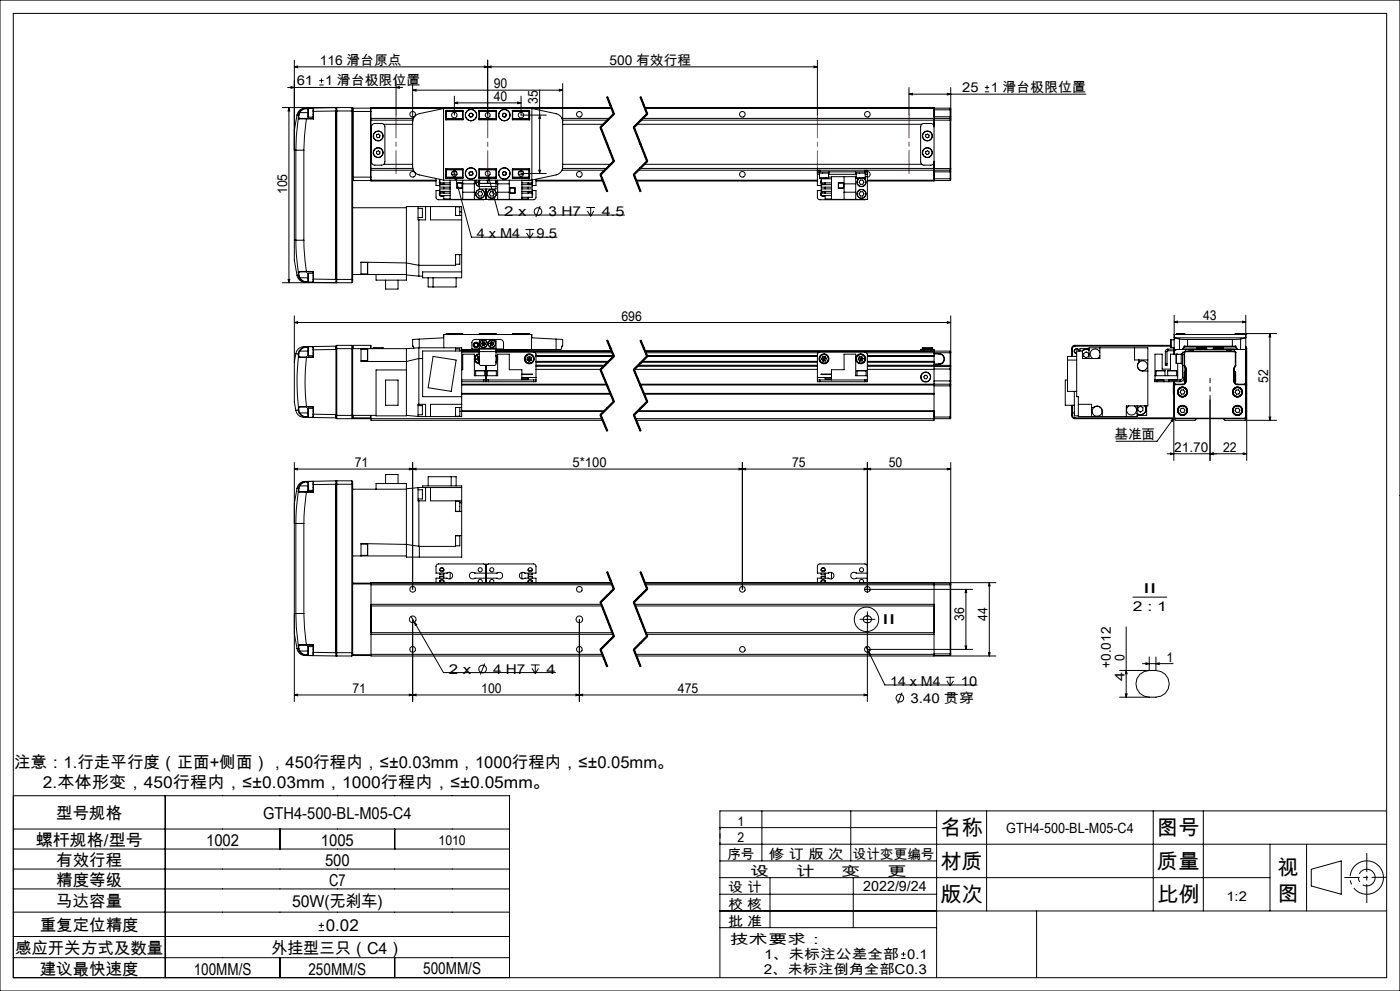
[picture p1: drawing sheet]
<svg xmlns="http://www.w3.org/2000/svg" width="420mm" height="297mm" viewBox="0 0 420 297" stroke-linecap="round" stroke-linejoin="round" font-family="sans-serif">
<g fill="none" stroke="#000" stroke-width=".3">
<path d="M0 0h420v297h-420zM4 4h412v289h-412zM88.3 18v54M145.3 19.8l1 .2-1 .3zM146.3 18v16.5M244.2 19.8l1 .2-1 .3zM245.2 18v16.5M86.3 26.2h34.5M86.7 32.2l.2 1.1h-.5zM86.7 32.2v52.5M87.3 26l1 .2-1 .3zM88.3 20l1-.2v.5z"/>
<path d="M89.1 34.5l-.8 4.5v6h.5M89.1 34.5l.4 .1M89.5 35.4l-.6 5.4-.1 4.2M89.5 35.4l.3 .2M89.5 34.6v.8M89.6 35.3l-.1 .1M89.6 35.3l.3 .2M89.7 34.5l-.1 .8M89.7 34.5l-.2 .1M89.8 35.6l2.1 .1M89.8 33.7l-.3 .9M89.8 33.7l.1 .1"/>
<path d="M89.9 35.5h2M89.9 35.5l-.1 .1M89.9 33.8l-.2 .7M89.9 33.8h2.5M91.9 32.4h-.1a2.43 2.43 0 0 0-2.7 2.1M91.9 35.7l-.6 5.2-.1 4.1M91.9 35.5v.2M91.9 32.4l-1.1 .3-1 1M91.9 32.4v.2M91.9 32.6l-1.5 .5-.5 .7M91.9 35.5h2M91.9 35.7h2.2"/>
<path d="M91.9 32.6h.5M92.5 32.4v2.7M92.5 32.4l1.4 .2M92.5 35.1h1.4M93.9 32.6v2.9M93.9 33.4h.2M93.9 35.5l.2 .2M94.1 32.4v1M94.1 32.4l6.7-.2v1.1M94.1 32.4l-.2 .1M94.1 33.4v2.3M94.1 32.4h-2.2"/>
<path d="M95.8 25.5h1.3M95.8 24.2h1.3M96.4 23.5v1.3M100.8 32.5l.2-.3v52.5l-.2-.2M100.8 33.3v50.4M100.8 33.3l-6.7 .1M100.8 33.3h5M105.6 32.2v52.5M105.6 32.2l.2 .3v.9M105.6 32.2h-20.9M105.8 33.4v19.7M105.8 33.4h5.5"/>
<path d="M105.9 32.4v21.7M105.9 32.4h5.3M105.9 32.4l-.1 .2M111.2 32.4v21.7M111.2 32.4l.1 .2M111.3 32.6v.8M111.3 32.5v.1M111.3 33.4v19.7M111.3 36h12.6M111.3 35.5h12.7M111.3 32.5h72.2M111.5 37.6l-.2 .6"/>
<path d="M111.8 37.3l.5-.3h2.1a1.02 1.02 0 0 1 1.1 1v10.5a1.02 1.02 0 0 1-1.1 1h-1.9a1.02 1.02 0 0 1-1.1-1v-10.5zM115.1 37.2h8.7M118.8 26.2l1-.2v.5zM118.8 24.2v10.3M123.8 27l1-.2v.5zM123.8 25v25l.2 .9 .5 .8 .8 .6 7.8 1.7M123.8 27h45M133.1 32.5l-7.8 1.7-1.1 .9-.4 1.4M133.1 32.5v21.5M133.1 32.5h.1M133.7 35.5h.1M133.7 33.1h5.2v2.8h-5.2z"/>
<path d="M133.8 33.4v2.5M133.8 33.4h5M133.9 33.3v2.4M133.9 33.3h5M133.9 33.3l-.1 .1M133.9 35.7h5M134 35.7v.2M136.3 30.8l1-.2v.5zM136.3 28.8v5.7M136.3 30.8h20M138.8 33.3v2.4M138.8 35.6h-5l.1 .1"/>
<path d="M140.7 34.6l.4 .4M141 34l-.3 .6M141.5 34h-.5M141.5 34l.4 .4M141.6 35h-.5M141.9 34.4l-.3 .6M143.7 33.1h5.2v2.8h-5.2zM143.7 33.3h5.2M143.7 35.7h5.2M143.8 33.3v2.4M143.8 35.6h5M143.8 33.4h5"/>
<path d="M146.3 20l1-.2v.5zM148.8 33.3v2.4M150.7 34.4l.3 .6M151 35h.5M151.1 34h.6M151.1 34l-.4 .4M151.7 34l.2 .6M151.9 34.6l-.4 .4M153.7 33.1h5.2v2.8h-5.2zM153.7 33.3h4.9M153.8 33.3v2.4M153.8 35.6h5l-5.1 .1"/>
<path d="M153.8 33.4h5M155.3 30.6l1 .2-1 .3zM156.3 28.8v5.7h7.6M158.6 33.3v2.6M158.6 33.3l.2 .1M158.8 33.4v2.5M158.8 35.5h.1M159.5 32.5h.1M159.6 32.5l7.7 1.7 1.1 .9 .4 1.4M159.6 32.5v21.5M161.9 34.5l.2 1h-.5zM161.9 26.9v25.1"/>
<path d="M167.8 26.8l1 .2-1 .3zM168.6 35.5h14.2M168.8 36h13.5M168.8 25v25l-.2 .9-.5 .8-.8 .6-7.7 1.7M168.8 37.2h12.2M180 38.2l4 10.2M180.3 38.1l4 10.2M182 29.1l2 5.1M182.2 29.1l2 5-4 4 4 10.2-4 4 2 5.1M182.3 29l1 2.5M183.3 31.5l1 2.6zM183.4 32.2h-72.1v.3"/>
<path d="M184 34l-4 4M184.3 34.3l-4 4M190 38.2l4 10.2M190.3 38.1l4 10.2M191.1 37.2h85.4M192 29.1l2 5.1M192.2 29.1l2 5-4 4 4 10.2-4 4 2 5.1M192.3 29l2 5.1M192.8 35.5h92.2M193.4 32.2h86.8v.3M193.5 32.5h86.7M194 34l-4 4"/>
<path d="M194.3 34.3l-4 4M245.2 20h-156.9M272.7 28.2l1-.2v.5zM272.7 26.2v8.3M272.7 28.2h53.1M280.2 38a.96 .96 0 0 0-1-1h-2a1.02 1.02 0 0 0-1 1v10.5a1.02 1.02 0 0 0 1 1h2a.96 .96 0 0 0 1-1M280.2 35.5v.5M280.2 35h5v.7M280.2 35v.5M280.2 32.5v2.5M280.2 36v14.5M280.2 32.4h4.8"/>
<path d="M284.2 28l1 .2-1 .3zM285 35.5v15.5M285 32.4v3.1M285 32.4l.2 .5h-5M285 35.5l.2 .2M285.2 35.7v.3h-92.9M285.2 26.2v24.3M295.5 27.5h1.3M295.5 26.2h1.3M296.1 25.5v1.3M88.8 45h2.4M88.8 45v27"/>
<path d="M91.2 45v27M105.8 53.1v30.6M105.8 53.1h5.5M105.8 53.9l.1 .2M105.9 54.1h5.3M111.3 48.3l.2 .6M111.3 54v.3h19.5M111.3 53.1v.8M111.3 53.9v.1M111.3 51h12.7M111.3 50.5h12.6M111.3 54h19.5"/>
<path d="M111.3 53.9l-.1 .2M113 45.4l.5-.2 .5 .3-.1 .6-.6 .2-.4-.3zM113 40.4l.5-.2 .5 .3-.1 .6-.6 .2-.4-.3zM115.1 49.2h8.7M130.8 53.5v2.1h1.1M131.9 54.1l-.1 .8 .6 .4M131.9 57.1h-1.1v2.3l.8 .5 13.8-.1M131.9 53.8v1h3.1M132 54.8a.61 .61 0 0 0 .6 .4 .61 .61 0 0 0 .5-.4v.5M132 58.6a.73 .73 0 0 0 1.1 0v1h1.9M132.2 58.6h.7M132.4 57.4l-.6 .4 .1 .8"/>
<path d="M132.8 57.4l.3 .2M133.1 54h26.5M133.1 55.1l-.3 .2M133.1 57.4v.5a.61 .61 0 0 0-.5-.4 .61 .61 0 0 0-.6 .4M133.1 56.1v.5M133.7 51.9h.1M133.7 53.3h.5M133.7 51h.1M133.7 51.5h.1M133.7 50.6h5.2v2.8h-5.2zM133.8 50.6v2.5M133.8 53.1h5"/>
<path d="M133.8 53.1l.1 .2M133.9 50.8v2.5M133.9 50.8l-.1 .1h5M133.9 50.8h5M133.9 53.3h5M134 50.6v.2M134.2 53.3l-.1 .1M134.2 53.3h.1M135 54v5.8h21.6v-5.8M135 55.3h-3.1v.8h3.1M135 57.9h-3.1v.7h3.1M135 56.6h-3.1v.8h3.1"/>
<path d="M135 53.3v.1M135.5 52.2h1.6M135.6 51.5h1.3M136.1 51.2l.4 1.6M136.5 52.8l.5 .9-.5 .1zM136.5 52.8l4.9 18.3h25.7M137.1 54.8h1.6v1.6h-1.6zM138.6 54.9h-1.4v1.4h1.4M138.8 50.8v2.6M138.8 54v5.8M138.8 55.1h3.5M138.8 57.6h3.5"/>
<path d="M140.8 51.8l.1 .6M140.9 52.4l.5 .2M141.2 51.4l.5 .2M141.2 51.4l-.4 .4M141.7 51.6l.2 .6M141.9 52.2l-.5 .4M142.3 54v5.8M142.8 54v.1a1.36 1.36 0 0 0 1 1.8 1.34 1.34 0 0 1-1-1.9zM143.7 50.6h5.2v2.8h-5.2zM143.7 54l-.4 .6 .5 .6M143.7 57.5h.7l.4 .6-.4 .6h-.7l-.4-.6zM143.7 50.8h5.2"/>
<path d="M143.7 53.3h5.2M143.7 53.3h.1M143.8 55.9v.8h5v-.8M143.8 50.8v2.6M143.8 54v1.9M143.8 53.1h5M143.8 55.9h5M143.8 50.9h5M143.9 55h2.3M143.9 54v1M144.3 53.3v.1M145.8 56.7v3.1"/>
<path d="M146.1 51.3l3.5 13.1h37.8M146.2 55h.1M146.2 54v1M146.4 55h2.3M146.4 54v1M146.5 52.7l.5 .9-.5 .2zM147.2 57.5h.7l.4 .6-.4 .6h-.7l-.4-.6zM148.3 53.3v.1M148.7 54v1M148.8 54.1v1M148.8 54.3v.7M148.8 50.8v2.6"/>
<path d="M148.8 54v1.9M148.8 53.3h.1M149.3 54v5.8M149.3 55.1h3.5M149.3 57.6h3.5M150.8 52.3l.5 .3M150.8 51.7v.6M151.3 51.4l.5 .3M151.3 51.4l-.5 .3M151.8 52.3l-.5 .3M151.8 51.7v.6M152.8 54v5.8"/>
<path d="M152.9 56.3h1.6v1.6h-1.6zM153 56.3v1.6h1.4v-1.6M153.7 50.6h5.2v2.8h-5.2zM153.7 50.8l5.1 .1h-5M153.7 53.3h4.9M153.8 50.8v2.5M153.8 53.1h5M155.5 52.2h1.6M155.6 51.5h1.4M156.3 52h7.6M156.6 53.3v.1M156.6 54.1h3.1v.7h-3.1"/>
<path d="M156.6 55.3h3.1v.8h-3.1M156.6 56.6h3.1v.8h-3.1M156.6 57.9h3.1M157.4 53.3l.1 .1M157.4 53.3h1.5M157.4 53.3h.1M158.5 55.1l.4 .2M158.5 57.4v.5a.61 .61 0 0 1 .5-.4 .61 .61 0 0 1 .6 .4M158.5 54h.1M158.5 56.1v.5M158.5 59.1v.5h-1.9M158.6 50.6v2.7"/>
<path d="M158.8 50.6v2.5M158.8 51h.1M158.8 51.5h.1M158.8 51.9h.1M158.8 53.1l-.2 .2M158.9 57.4l-.4 .2M158.9 54l-.2 .1M159.2 57.4l.6 .4-.1 .8M159.2 54l.2 .1M159.5 54l.1 .1M159.6 54.8a.61 .61 0 0 1-.6 .4 .61 .61 0 0 1-.5-.4v.5M159.7 54.1l.1 .8-.6 .4"/>
<path d="M159.7 57.1h1.1v2.3l-.7 .5-13.9-.1M159.7 57.9v.4M159.7 54.4v.4M159.7 57.9v1.2h-3.1M160.8 53.7v1.9h-1.1M160.8 54.3h20.1M160.8 54h20M161.6 51h.5l-.2 1zM168.6 51h12.9M168.8 50.5h13.2M168.8 49.2h14.4M180 52.4l2 5.1"/>
<path d="M180.3 52.3l2 5M184 48.2l-4 4M184.3 48.4l-4 4M190 52.4l2 5.1M190.3 52.3l2 5M190.8 54h54.4M190.9 54.3h54.3M191.5 51h54.5M192 50.5h88.2v.5M193.2 49.2h83.3M194 48.2l-4 4M194.3 48.4l-4 4"/>
<path d="M245.2 51.5h.8M245.2 51.5v.7M245.2 51v.5M245.2 52.2v3.4h1.1M245.2 52.2h.7M245.7 51.5v.4h3v-.4M245.9 53.3h2.7M245.9 51.9v1.4M246 51v.5M246 51h13.5M246 51.5h13.5M246.3 54.1l-.1 .8 .6 .4"/>
<path d="M246.3 57.1h-1.1l.1 2.3 .7 .5 13.8-.1M246.3 57.9v.7h3.1M246.3 54.8h3.1M246.3 57.9h3.1M246.4 54.8a.61 .61 0 0 0 .6 .4 .61 .61 0 0 0 .5-.4v.5M246.4 58.6a.73 .73 0 0 0 1.1 0M246.6 58.6h.7M246.8 57.4l-.6 .4 .1 .8M247.2 57.4l.3 .2M247.5 55.1l-.3 .2M247.5 57.4v.5a.61 .61 0 0 0-.5-.4 .61 .61 0 0 0-.6 .4M247.5 53.4v.2"/>
<path d="M247.5 56.1v.5M247.5 58.6v1h1.9M248.6 51.9v1.4M248.6 53.1h.8M248.6 52.2h8.3M249.4 53.6h-3.1v1.2M249.4 55.3h-3.1v.8h3.1M249.4 56.6h-3.1v.8h3.1M251.5 54.8h1.6v1.6h-1.6zM251.6 54.9h1.4v1.4h-1.4zM253.2 52.9v6.9M253.2 55.1h3.5"/>
<path d="M253.2 57.6h3.5M256.7 51.5v.4h3v-.4M256.7 52.9v6.9M256.9 53.3h2.7M256.9 51.9v1.4M257.8 53.4a1.35 1.35 0 0 0-.4 2.1 1.35 1.35 0 0 0 2.1 0 1.35 1.35 0 0 0-.4-2.1M258 53.4a1.29 1.29 0 0 0-.6 2 1.29 1.29 0 0 0 2.1 0 1.29 1.29 0 0 0-.5-2M258.1 54h.7l.4 .6-.4 .6h-.7l-.4-.6zM258.1 57.5h.7l.4 .6-.4 .6h-.7l-.4-.6zM259.5 51.5h.7M259.5 51h25.5M259.5 51v.5"/>
<path d="M259.6 51.9v1.4M259.6 52.9h.6M259.6 52.2h.6M260.2 51.4a.85 .85 0 0 1 .9 .8 .85 .85 0 0 1-.9 .9M260.2 51.5v.7M260.2 51v.5M260.2 52.2v7.6h-10.8v-6.9h7.5M260.2 54h20M277.7 45.4l.6-.2 .4 .3v.6l-.6 .2-.4-.3zM277.7 40.4l.6-.2 .4 .3v.6l-.6 .2-.4-.3zM280.2 54v.3h-20M280.2 50.5v.5"/>
<path d="M280.2 51v.5M280.2 51.5v2.5M280.2 53.6h5M280.2 51.5h5M280.2 50.5h5M280.2 54.1h4.8M285 51v3.1M285.2 50.5v.3M285.2 50.8v.7M285.2 53.6l-.2 .5M285.2 51.5v2.1M285.2 50.8l-.2 .2"/>
<path d="M88.3 72v6l.8 4.5M88.3 72h.5M88.8 72l.1 4.2 .6 5.4M88.8 72h2.4M91.2 72l.1 4.1 .6 5.2M105.8 62.3h16.1M108.3 78.7h1.9M110.2 78.7v3.4M125.4 62.4h1.3v2.8h-1.3M125.4 61.9v4h2.3v-4M125.7 65.9v16.9M129.2 61.9v4h9.3"/>
<path d="M136.7 62h1.2v2.6M136.7 61.9v2.7h1.8M137.9 76.3v2.9h-1.2M137.9 63.5h.6M138.5 63.5v1.1M138.5 63.5v-1.6h-16.6v22.1h-9.1v-1.7M138.5 64.6v18.7h-11.7v-1.8h11.7M138.5 76.3h-1.8v3.2h-11l-3.8-.7-13.6-.2v3.7M157.7 68.8h2.6M158 69.8l1 1.6M159 68.8v2.6M159.9 69.8l-.9 1.6"/>
<path d="M162.1 61.8l-1.3 3.2M175.9 62.2h2.6M176.2 63.2l1 1.6M177.2 62.2v2.6M178.2 63.2l-1 1.6M86.4 83.7h.5l-.2 1zM88.3 96.7l1-.3v.5zM88.3 94.6v13.9M88.3 96.7h196.9M89.1 82.5a2.57 2.57 0 0 0 2.8 2.1M89.5 81.6l.1 .1M89.5 81.6v.8"/>
<path d="M89.5 82.4l.2 .1M89.5 82.4l.3 .9M89.5 82.4l-.4 .1M89.6 81.7l.1 .8M89.7 82.5l.2 .8M89.8 81.4l-.3 .2M89.8 81.4l.1 .1M89.8 83.3a2.53 2.53 0 0 0 2.1 1.3M89.9 81.5h2M89.9 81.5l-.3 .2M89.9 83.3h-.1M89.9 83.3l1.3 1 .7 .2"/>
<path d="M89.9 83.3h2.5M91.9 81.3l-2.1 .1M91.9 81.3v.2M91.9 84.5v.1M91.9 81.3h2.2M91.9 81.5h2M91.9 84.5h.5M92.5 81.9v2.7M92.5 81.9h1.4M93.9 83.6h.2M93.9 81.5v3M93.9 84.5l-1.4 .1"/>
<path d="M94.1 83.6v1l-.2-.1M94.1 81.3l-.2 .2M94.1 81.3v2.3M94.1 83.6l6.7 .1M100.8 83.7v1l-8.9-.1M100.8 83.7h5M105.6 84.7h-20.9M105.8 83.7v.8l-.2 .2M105.8 82.3h16.1M108.3 82.1h1.9M115.7 84v2.6h3.7v-2.6M121.9 82.4l3.8 .4"/>
<path d="M125.7 82.8h1.1M128.4 83.3v2.7h8.4v-2.7M129.9 83.3v2.7M133.9 100h4.9v.3M133.9 100v.3M133.9 100l-.1 .2M158.6 100h-4.8v.3M158.6 100v.3M158.6 100l.2 .2M284.2 96.4l1 .3-1 .2zM285.2 94.6v14.9M352.2 96.5l1-.3v.5z"/>
<path d="M352.2 94.5l.1 11.6M352.2 96.5h21.5M353.1 100h2.3M353.1 100v.3M353.1 100l-.1 .2M355.4 100v.3M355.4 100l.1 .2M370.7 100h12.3M370.7 100v.3M370.7 100l-.2 .2M372.7 96.2l1 .3-1 .2zM373.7 94.5v20.6"/>
<path d="M381 100l.2 1h-.5zM381 100v26M88.3 108.5v12l.5 2.5M88.8 106l.7 .1M88.8 106l-.5 2.5M89.5 106.1v.8M89.5 106.9a67.8 67.8 0 0 0 0 15.2M89.5 106.9l.3 .2M89.6 106l.1 .8M89.6 106l-.1 .1M89.7 106.8l-.2 .1M89.7 106.8l.2 .2"/>
<path d="M89.8 107.1h2.1M89.8 105.2l-.3 .9M89.8 105.2h.1M89.9 105.2l-.3 .8M89.9 105.2h2.5M89.9 107h2M89.9 107l-.1 .1M91.9 107.1a64.1 64.1 0 0 0 0 14.7M91.9 107v.1M91.9 103.9h-.4a2.56 2.56 0 0 0-2.7 2.1M91.9 103.9a2.45 2.45 0 0 0-2.1 1.3M91.9 103.9v.1"/>
<path d="M91.9 104l-.8 .2-1.2 1M91.9 107.1h2.2M91.9 107h2M91.9 104h.5M92.4 105.2l.1 1.4M92.5 103.9l-.1 1.3M92.5 103.9l1.4 .1M92.5 103.9v2.7M92.5 106.6h1.4M93.9 104l.2-.1v.9M93.9 107l.2 .1M93.9 104.8h.2"/>
<path d="M93.9 104v3M94.1 104.8v2.3M100.8 103.7v1M100.8 103.7v.8h21.1M100.8 104.7l-6.7 .1M100.8 104.7v19.5M100.8 103.7l-8.9 .2M101 103.5v22M101 103.5h4.6M101 103.5l-.2 .2M105.6 103.5v22M105.6 103.5l.2 .2"/>
<path d="M105.8 103.7v21.5M105.9 103.5l-.1 .2M105.9 103.5v1M105.9 103.5h5.3M108.3 104.7h1.9M108.3 104.5v3.8h13.6l3.8-.8h1.1M108.3 108.1h1.9M110.2 104.7v3.4M111.2 103.5v1M111.2 103.5l.1 1M111.9 104.3h3.1M111.9 104.3v.2"/>
<path d="M115 104.3v.2M115.7 113.9h3.7v7.6h-3.7zM121.9 104.5v20.1h-9.1v-13.7h9.1M125.7 104.2h12.8v17.9M125.7 104.2v17M125.7 104.2l-3.8 .3M125.8 101.6l-2 .1v2h.2l.2 .6M125.8 101.6l7.3-.4v-.9h26.5v.9l7.2 .4M125.8 101.6v2.6M129.9 106.8l6.9 1.1-1.4 9.4-7-1.1zM133.1 100.3v3.9M133.8 100.2h5"/>
<path d="M133.8 100.2v.1M136.7 104.6h1.2v.6M136.7 104.2v1M138.5 117.9h44.6M138.5 118.1h44.7M138.5 115.1h43.5M138.5 104.7h5.3M138.5 113.9h6.6M138.5 110.8h.3v-4.7h3.5v6.5h7v-6.5h3.5v4.7h3.8v3.1M138.5 114.4h6.6M138.5 105.5h5.3M138.5 115.4h43.6"/>
<path d="M138.5 104.9h5.3M141.6 104.7v-2a.96 .96 0 0 1 1-1h7.4a.97 .97 0 0 1 1.1 1v2M141.6 104.6h9.5M142.7 111.1h2.7M142.7 111.1v1.5M143.1 107.6l.4 .6M143.4 106.9l-.3 .7M143.4 106.9l.4 .6M143.8 104.4v1M143.8 106a1.5 1.5 0 0 0-1.5 1.5 1.5 1.5 0 0 0 1.5 1.5M143.8 106.2a1.36 1.36 0 0 0-1.4 1.3 1.36 1.36 0 0 0 1.4 1.4M143.8 106.3a1.29 1.29 0 0 0-1.3 1.2 1.29 1.29 0 0 0 1.3 1.3"/>
<path d="M143.8 100.3v-.3h5v.3M143.8 105.2h-17v13.7h11.7M143.8 105.4h5M143.8 105.4v3.6M143.8 104.4h5M143.8 106.9h-.4M143.8 108.2h-.3M143.8 107.5l-.3 .7M143.8 107.5l-.7 .1M143.8 100.2h5M144.3 101.7l-.5 .5v2.2M144.5 102.9l.2 .5"/>
<path d="M144.5 102.9l.6 .1M144.7 103.4l.5 .1M144.9 102.4l-.4 .5M144.9 102.4l.5 .1M144.9 102.4l.2 .6M145.1 113.9h1.4M145.1 114.4h.7M145.1 103l.1 .5M145.1 103l.5 .1M145.1 103l-.4 .4M145.1 113.9v.5M145.4 111.1v1.5"/>
<path d="M145.4 102.5l.2 .6M145.4 102.5l-.3 .5M145.6 103.1l-.4 .4M145.8 114.4h.7M145.8 109.5v4.9M146.2 111.1h2.7M146.2 111.1v1.5M146.5 113.9h13.6M146.5 114.4h13.6M146.5 113.9v.5M147 102.9l.2 .5M147 102.9l.6 .1"/>
<path d="M147.2 103.4l.5 .1M147.4 102.4l-.4 .5M147.4 102.4l.5 .1M147.4 102.4l.2 .6M147.6 103l.1 .5M147.6 103l.5 .1M147.6 103l-.4 .4M147.9 102.5l.2 .6M147.9 102.5l-.3 .5M148.1 103.1l-.4 .4M148.3 101.7l.5 .4v2.3M148.8 104.4v1"/>
<path d="M148.8 105.4v3.7l-.2 .4h-4.4l-.4-.5M148.8 106.4l.1 .1a1.48 1.48 0 0 1-.1 2.2M148.8 106.6a1.3 1.3 0 0 1 0 1.8M148.8 105.5l11.7 .2 .3 .4v7M148.8 106.7l.1 .1a1.36 1.36 0 0 1-.1 1.6M148.8 105.2h34.7M148.8 104.7h18M148.8 104.9h10M148.9 111.1v1.5M153.8 100.2h5M156.6 113.2h1.9v.4h-1.9M156.6 112.1h3.1l-3.1 .2"/>
<path d="M156.6 113.1h4.2M158.1 107.9l.6 .4M158.2 107.1l-.1 .8M158.2 107.1l.6 .4M158.6 104.7v.5M158.8 107.5l.6 .5M158.8 107.5l-.1 .8M158.8 107.5l-.7 .4M158.8 100.2v.1M158.8 104.7v.5M158.9 106.8l-.7 .3M158.9 106.8l.6 .4"/>
<path d="M158.9 106.8l-.1 .7M159.4 108l-.7 .3M159.5 100.3v4.4M159.5 107.2l-.1 .8M159.5 107.2l-.7 .3M160.1 113.9h.7M160.1 113.9v.5M160.5 105.7h23.2M160.8 113.9v.5h-.7M160.8 113.1v.8M160.8 106.7h23.2l-4 4M160.8 108.5h21.6"/>
<path d="M160.8 108.4h21.7M160.8 106.6h23.2M160.8 106.8h23.3M160.8 108.3h21.9M160.8 109.5h20.7M160.8 109.8h20.4M160.8 110.7h19.4M166.8 101.6l2 .1v2h-.2a.92 .92 0 0 1-.4 1 .92 .92 0 0 1-.9 0h-.5M166.8 101.6v3.1M180 110.9l4 9.5M180.3 110.7l4 9.6M182 102.1l2 4.8"/>
<path d="M182.2 102l2 4.8M182.3 101.9l1 2.4M183.3 104.3l1 2.4zM184.2 106.8l-4 4 4 9.6-4 4 2 4.7M184.3 106.9l-4 4M190 110.9l4 9.5M190.2 110.7h55M190.3 110.7l4 9.6M191.2 109.8h54M191.5 109.5h53.7M191.9 115.1h93.1M192 102.1l2 4.8"/>
<path d="M192.1 115.4h88.1M192.2 102l2 4.8-4 4 4 9.6-4 4 2 4.7M192.3 101.9l2 4.8M192.4 108.5h52.8M192.5 108.4h52.7M192.7 108.3h52.5M193.1 117.9h87.1M193.2 118.1h87M193.5 105.2h91.5M193.7 105.7h51.8M194 106.6h51.2M194 106.7l-4 4"/>
<path d="M194.1 106.7h51.1M194.1 106.8h51.1M194.3 106.9l-4 4M245.2 113.1v-7l.3-.4 14.1-.2 .6 .6v8.3h-.7M245.2 113.9v.5h.8M245.2 113.9h.8M245.2 113.1v.8M245.2 113.1h4.2M246 113.9h13.5M246 113.9v.5M246 114.4h13.5M246.5 107.6l.4 .6"/>
<path d="M246.8 106.9l-.3 .7M246.8 106.9l.4 .6M247.2 107.5l.4 .7M247.2 107.5l-.3 .7M247.2 107.5l-.7 .1M247.5 106.9l.5 .6M247.5 106.9h-.7M247.5 106.9l-.3 .6M247.6 108.2h-.7M248 107.5l-.4 .7M248 107.5h-.8M249.4 113.2h-1.9v.4h1.9"/>
<path d="M249.4 112.1h-3.1l3.1 .2M257.1 111.1h2.7M257.1 111.1v1.5M257.5 107.6l.4 .6M257.8 106.9l-.3 .7M257.8 106.9l.4 .6M258.2 107.5l-.3 .7M258.2 107.5l.5 .7M258.2 107.5l-.7 .1M258.5 106.9l.4 .6M258.5 106.9h-.7M258.5 106.9l-.3 .6"/>
<path d="M258.7 108.2h-.8M258.9 107.5l-.2 .7M258.9 107.5h-.7M259.5 113.9h.7M259.5 113.9v.5M259.8 111.1v1.5M260.2 108.5h20M260.2 108.4h20M260.2 106.6h20M260.2 106.7h20M260.2 106.8h20M260.2 108.3h20"/>
<path d="M260.2 112.6h-3.5v-6.5h-3.5v4.7h-3.8v3.1M260.2 109.5h25M260.2 109.8h20M260.2 110.7h20M276.7 104.6l.1 .1M276.7 104.3h3M276.7 104.6h3M276.7 104.3v.3M277.2 104.7h-1v.5M277.2 104.7v.5h-.7M277.2 104.7h2M277.5 112.5h.5l.3 .5-.3 .5h-.6l-.3-.5z"/>
<path d="M279.2 104.7h1v.5M279.2 104.7v.5h1M279.7 104.6l-.1 .1M279.7 104.3v.3M280.2 110.7v4.7M280.2 105.2v4.7M280.2 109.9v.8M280.2 115.4v10.6h-89.4M280.2 115.6h5M280.2 114.2h5M280.2 105.9h1.5M280.2 109.3h1.5"/>
<path d="M280.2 109.1h1.5M280.2 109.9h4.8M280.2 106.1h1.5M280.2 110.6h5M281.7 105.9a1.66 1.66 0 0 1 1.6 1.7 1.66 1.66 0 0 1-1.6 1.7M281.7 106.1a1.5 1.5 0 0 1 1.5 1.5 1.5 1.5 0 0 1-1.5 1.5M281.7 105.9v.2M281.7 109.1v.2M285 115.1v10.4M285 109.9v5.2M285 105.2v4.7M285 105.2l.2 .5h-25.2"/>
<path d="M285 115.1l.2 .2M285.2 115.3v.3M285.2 114.2v1.1M285.2 109.5v.2M285.2 109.7v.9M285.2 110.6v3.6M285.2 115.6v9.4M285.2 109.7l-.2 .2M320.3 113.9h-.7v7.6h2.7M320.3 107.9h2.7M321.5 104.5h.2M321.5 104.5v2.3"/>
<path d="M321.7 104.5v2.3M322.3 117.3v7.3h1.2M322.5 103.7l-.4 .2-.4 .6M322.5 103.5a1.02 1.02 0 0 0-1 1M322.5 103.5h28.8M322.5 103.7h28.8M322.5 103.5v.2M323 106.8h-2.7v10.5h2.7M323.6 105.2a.63 .63 0 0 0-.6-.6 .63 .63 0 0 0-.6 .6 .63 .63 0 0 0 .6 .7M323.7 105.2a.76 .76 0 0 0-.8-.7 .76 .76 0 0 0-.7 .8 .76 .76 0 0 0 .8 .7M325.1 105.9l.8-.4 .7 .4v.9l-.7 .4-.8-.4zM326.7 104.9a1.65 1.65 0 0 0-2.1 .3"/>
<path d="M326.7 104.9h-.1a1.63 1.63 0 0 0-1.9 .3M326.7 107.5v-3.3h17.6v17.4h-6.4v3.2M326.7 104.5h-2.7v.7M330 105.6a1.51 1.51 0 0 0-2.5-.6 1.51 1.51 0 0 0 .4 2.5M330 106.6l-.8 .9M330 104.2v3.3h-5.3v-2.3h-1.7v13.7h.5v5.9h17.6v-3.2M340.4 104.2v3.7h3.9M341.7 107.9v.6a1.56 1.56 0 0 0-.4 1.7 1.56 1.56 0 0 0 1.5 1h1.5M346.5 113.9l-.1 .5h.7M346.5 113.9h7.5M346.5 112.6h6.8M346.8 111.1h2.7"/>
<path d="M346.8 111.1v1.5M347.1 114.4h2M347.1 113.9v.5M349.1 114.4h1.6M349.1 113.9v.5M349.5 111.1v1.5M349.6 109v.5h.5v-.5M349.6 109h.5M349.6 105.4h.5M349.6 105.4v3.6M350.1 105.4v3.6M350.3 111.1h2.7"/>
<path d="M350.3 111.1v1.5M350.3 105.1l-.2 .3M350.3 104.6l-.5 .2-.2 .6M350.3 104.6h1.9M350.3 104.6v.5M350.7 114.4h3.3M350.7 113.9v.5M351.3 101.8v2.3M351.3 104.1h.9M351.3 101.8h.9M352.1 104.5v.1M352.1 105.1v1"/>
<path d="M352.1 114.4v.7M352.1 115.6v9.4M352.1 115.6h.2M352.1 104.5h.1M352.2 104.1l-.1 .4M352.2 115.1l-.2 .2 .1 2.7M352.2 115.1h2.6M352.2 104.7h1.6M352.2 100.3h21.5M352.3 114.4v.7M352.3 115.6v9.4M352.6 115.3l-.3 .3"/>
<path d="M352.6 115.3l-.2-.1-.3 .4M352.6 115.3h2.2M352.8 106.3l.1 2.6M352.9 106.2l-.1 .1M352.9 106.3v2.6M352.9 106.2v.1M352.9 108.9h1.5M352.9 106.2h1.5M352.9 104.7l-.5 .4h-2.1M353 100.2h2.5M353 100.2v.1M353 111.1v1.5"/>
<path d="M353.3 106.2l-2.1-.1v4.5h-2.5v-4.5h-2.2v7.8M353.3 108.9v5M353.8 101.6l2.5 .1M353.8 104.7h1M353.8 101.6l-1.5-.4h21.4l-1.5 .4M353.8 101.6v3.1M354 113.9v.5M354.3 116.9l.7-.1 .5 .6-.3 .7h-.7l-.5-.5zM354.8 106h-.4v3h.4M354.8 113.1l-.3 .6-.5 .2M354.8 104.7h2M354.8 113.1h.4"/>
<path d="M354.8 106.3h.4M354.8 106.3v6.8M354.8 115.1v.2M354.8 104.6h4.2M355.2 113.1a1.26 1.26 0 0 1-1.2 1.3M355.2 105.7v-.2h-.4v.8M355.2 105.7h.2M355.2 105.7v7.4M355.4 104h15.3M355.4 103.7v.3M355.4 111.5v3M355.4 109.5l.1 .2"/>
<path d="M355.4 109.5l-.2 .1 .2 .3M355.4 114.5h.2M355.4 111.5h.2M355.4 105.7v3.8M355.4 109.9l.3 .7M355.5 109.9l.2 .8M355.5 103.7l-.1 .3M355.5 100.2v.1M355.5 109.7l.4 .9M355.5 109.7l-.1 .2M355.6 111.5l.1 .1M355.6 111.5v3"/>
<path d="M355.7 114.4l-.1 .1M355.7 105.4l-.3 .3M355.7 105.2l-.5 .5M355.7 105.2h14.5M355.7 110.6h.2M355.7 105.4h14.5M355.7 105.2v.2M355.7 110.6v3.8M355.8 105.2l-.4 .2-.2 .3M355.9 114.2a1.09 1.09 0 0 1-1.1 1.1M355.9 114.2h-.2a.96 .96 0 0 1-.9 .9M355.9 110.6v3.6"/>
<path d="M356.3 103.7h-.3a1.01 1.01 0 0 0-1.2 1M356.3 101.7h13.4M356.3 103.7h13.4M356.3 101.7v2M356.8 104.7v.5h1v-.5M356.8 104.7h1M357 105.2h.1M357.8 104.7h10.5M358 105.2h.1M359 104.6l.1 .1M359 104.3h3M359 104.6h3"/>
<path d="M359 104.3v.3M362 104.6l-.1 .1M362 104.3v.3M363 119.9v18.1M364 104.6l.1 .1M364 104.3h3M364 104.6h3M364 104.3v.3M367 104.6l-.1 .1M367 104.6h4.2M367 104.3v.3M368 105.2h.1"/>
<path d="M368.3 104.7v.5h1v-.5M368.3 104.7h1M369 105.2h.1M369.3 104.7h2M369.7 103.7h.3a1.02 1.02 0 0 1 1.3 1M369.7 101.7v2M370.1 114.2h.1a1.02 1.02 0 0 0 1.1 .9M370.1 114.2a1.14 1.14 0 0 0 1.2 1.1M370.1 110.6h.1M370.1 110.6v3.6M370.2 105.2l.5 .5M370.2 105.4l.4 .3"/>
<path d="M370.2 105.2v.2M370.2 110.6l.1 3.8M370.3 114.4l.1 .1M370.4 111.5l-.1 .1M370.4 111.5v3M370.4 114.5h.2M370.4 111.5h.2M370.5 109.7l-.4 .9M370.5 100.2h2.5M370.5 100.2v.1M370.5 109.7l.1 .2M370.5 109.9l-.2 .8"/>
<path d="M370.5 103.7l.2 .3M370.6 109.9l-.4 .7M370.6 109.5l-.1 .2M370.6 105.7h.1M370.6 109.5h.1M370.6 105.7v3.8M370.6 111.5v3M370.7 103.7v.3M370.7 109.5l-.1 .4M370.7 105.7v3.8M370.8 116.9l.7-.1 .5 .6-.3 .7h-.7l-.5-.5zM371.3 104.7h.9"/>
<path d="M371.3 115.1h2.4M371.3 115.3h2M371.3 115.1v.2M372.2 101.6l-2.5 .1M372.2 104.7h1.5M372.2 101.6v3.1M373 100.2l-.1-.2v.3M373 100.2v.1M373.3 115.3l.3-.1 .2 .4M373.3 115.3l.4 .3M373.7 115.6v9.4M373.7 115.6h.1"/>
<path d="M373.7 115.1l.3 .3M373.7 103.8l.3 .7M373.7 100.3h.1M373.7 104.1l.1 11M373.7 104.5h.3M373.8 115.6v9.4M374 104.5v33.5M374 117.9l-.2 .1M88.3 138.6v71.7M88.8 123a2.83 2.83 0 0 0 3.1 2.1M89.5 122.9l-.7 .1M89.5 122.9h.1"/>
<path d="M89.5 122.9l.3 .9M89.5 122.1l.2 .1M89.5 122.1v.8M89.6 122.9l.3 .9M89.7 122.2l-.1 .7M89.8 121.8h2.1M89.8 121.8l-.3 .3M89.8 121.8l.1 .2M89.8 123.8a2.56 2.56 0 0 0 2.1 1.3M89.9 123.8h-.1M89.9 123.8l.6 .6 1.4 .6M89.9 123.8h2.5"/>
<path d="M89.9 122h2M89.9 122l-.2 .2M91.9 121.8v.2M91.9 125v.1M91.9 125h.5M91.9 121.8h2.2M91.9 125.1l8.9 .1M91.9 122h2M92.4 123.8l.1 1.3M92.5 122.4l-.1 1.4M92.5 122.4v2.7M92.5 122.4h1.4"/>
<path d="M93.9 124.1h.2M93.9 122v3M93.9 125l-1.4 .1M94.1 124.1v1l-.2-.1M94.1 121.8l-.2 .2M94.1 121.8v2.3M94.1 124.1l6.7 .1M100.8 124.2v1M100.8 125.2l.2 .3M101 125.5h4.6M105.8 125.2v.3h74.8M105.8 125.2l-.2 .3"/>
<path d="M105.9 125.2h5.3M105.9 124.5v.7M105.9 125.2l-.1 .2M111.2 125.2l.1 .2M111.2 124.5v.7M111.3 124.5v1.5h69.5M112.8 124.5h-12v.7M121.9 124.5l3.5 .3M123.8 138.6v38M125.4 121.6h1.3v2.7h-1.3M125.4 124.8v-3.6h2.3v3.6M137.9 122.1v2.6h-1.2"/>
<path d="M137.9 123.3h43.4M138.5 122.1v2.7h-13.1M138.5 123.2h42.9M138.5 121.2h-9.3v3.6M138.5 122.1h-1.8v2.7M180 124.4l2 4.8M180.3 124.3l2 4.8M184 120.2l-4 4M184.3 120.5l-4 4M190 124.4l2 4.8M190.3 124.3l2 4.8M190.6 125.5h94.4"/>
<path d="M191.3 123.3h88.9M191.4 123.2h88.8M194 120.2l-4 4M194.3 120.5l-4 4M222.7 138.6v38M260.2 138.6v38.9M280.2 125h5M285.2 125l-.2 .5M285.2 138.6v57.4M321.5 124.5a1.02 1.02 0 0 0 1 1M321.5 124.5h.2M321.5 121.5v3"/>
<path d="M321.7 124.5l.4 .6 .4 .1M321.7 121.5v3M322.3 123.4v.6M322.5 125.5h29.6M322.5 125.2h29.6M322.5 125.2v.3M323.5 121.2h4v3.6M327.5 122.1h.5a1.56 1.56 0 0 1 1.7-.3 1.56 1.56 0 0 1 1 1.5v1.5M338.6 121.6a1.5 1.5 0 0 0-.3 2.3 1.5 1.5 0 0 0 2.3 0 1.5 1.5 0 0 0-.3-2.3M341.1 123.9a1.68 1.68 0 0 0 2.2-.1 1.68 1.68 0 0 0 .2-2.2 1.71 1.71 0 0 1-.2 2.2 1.71 1.71 0 0 1-2.2 .2M341.4 122.2l.7-.5 .8 .5v.8l-.8 .5-.7-.5zM344 121.6v2.9h-2.9"/>
<path d="M351.2 135.7l.9 .3-.9 .2zM351.4 126l.7-.7-.3 1zM352.1 125.3l-5 7h-12.3M352.1 125l.5 .5M352.1 125.5l.5 .5h5.9l.5-.5M352.1 125h.2M352.1 125.5v12.5M352.3 125l.3 .3M352.6 125.5h20.7M352.6 125.3h20.7M352.6 125.3v.2M354.3 122.4l.7-.1 .5 .6-.3 .7h-.7l-.5-.5z"/>
<path d="M363 136l1-.3v.5zM367 125.5l.5 .5h15.5M370.8 122.4l.7-.1 .5 .6-.3 .7h-.7l-.5-.5zM373 135.7l1 .3-1 .2zM373.3 125.3v.2M373.7 125l-.4 .3M373.7 125h.1M373.8 125l-.5 .5M373.8 123l.2 .2M374 125.5l-.5 .5M374 136h-23.9M380.7 125h.5l-.2 1z"/>
<path d="M88.3 140.6l1-.3v.5zM88.8 156.9h2.4M88.8 156.9v27M89.1 146.3l-.8 4.6v6h.5M89.1 146.3l.4 .1M89.5 147.3l-.6 5.3-.1 4.3M89.5 147.3l.3 .2M89.5 146.4v.9M89.6 147.2l.3 .2M89.6 147.2l-.1 .1M89.7 146.4l-.1 .8M89.7 146.4h-.2"/>
<path d="M89.8 147.5h2.1M89.8 145.6l-.3 .8M89.8 145.6h.1M89.9 147.4h2M89.9 147.4l-.1 .1M89.9 145.6l-.2 .8M89.9 145.6h2.5M91.2 156.9v27M91.9 144.3h-.1a2.43 2.43 0 0 0-2.7 2M91.9 147.5l-.6 5.3-.1 4.1M91.9 147.4v.1M91.9 144.3l-1.1 .2-1 1.1"/>
<path d="M91.9 144.3v.1M91.9 144.4l-1.5 .6-.5 .6M91.9 147.5h2.2M91.9 147.4h2M91.9 144.4h.5M92.5 144.3v2.7M92.5 144.3h1.4v3.1M92.5 147h1.4M93.9 145.2h.2M93.9 147.4l.2 .1M94.1 144.2v1M94.1 144.2l6.7-.1v1"/>
<path d="M94.1 144.2l-.2 .2M94.1 145.2v2.3M94.1 144.2l-2.2 .1M100.8 145.1v50.5M100.8 145.1l-6.7 .1M100.8 145.1h5M101 144.1v52.5M101 144.1h4.6M101 144.1l-.2 .3M105.6 144.1v52.5M105.6 144.1l.2 .3v.7M105.8 145.1v51.3"/>
<path d="M105.8 146.6h16.1M112.8 146.6v-1.7h9.1v22.1h16.6v-13.7M115.7 144.9v-2.7h3.7v2.7M122.8 140.3l1 .3-1 .2zM123.8 140.6l1-.3v.5zM125.4 146.8h1.3v2.7h-1.3M125.4 146.2l-3.5 .3M125.7 150.1v13.6M126.8 146.1v-.5h11.7v5.1M127.7 146.1v4h-2.3v-3.9M128.4 145.6v-2.7h8.4v2.7M129.2 146.1v4h9.3"/>
<path d="M135.4 142.9v2.7M136.7 150.2h1.2v3h-1.2M136.7 150.1v3.2h1.8M137.9 150.7h.6M138.5 150.7v2.6M138.5 146.1l-13.1 .1M221.7 140.3l1 .3-1 .2zM222.7 140.6l1-.3v.5zM259.2 140.3l1 .3-1 .2zM260.2 140.6l1-.3v.5zM284.2 140.3l1 .3-1 .2zM285.2 140.6h-196.9"/>
<path d="M105.8 174.9h5.5M105.8 166.6h16.1M105.8 175h5.5M108.3 166.4h1.9M108.3 163.1h1.9M110.2 163.1v3.3M111.3 175.3h72.4M111.3 174.8h72.1M125.7 163.7l-3.8-.5-13.6-.3v3.7M125.7 163.7l.1 .1M125.8 163.8v3.2M130.8 174.6v-1.3h3.3a1.04 1.04 0 0 0 1.4-.1 1.04 1.04 0 0 0 0-1.4 1.04 1.04 0 0 0-1.4 0h-3.3v-2.2l.2-.4 .4-.2h13.8l.4 .2 .2 .6 .2-.6 .4-.2h13.8l.4 .2 .2 .4v2.2h-3.2a1.04 1.04 0 0 0-1.5 0 1.04 1.04 0 0 0 0 1.4 1.04 1.04 0 0 0 1.5 .1h3.2v1.3"/>
<path d="M131.9 170.6v.4M131.9 171.8v.5h1.2M131.9 174.1v.3M132 174.1h1.1v.3M132 171h1.1M132 174.6a.63 .63 0 0 1 .6-1 .63 .63 0 0 1 .5 1M132.2 170.2h.7M133.1 170.6v.4M133.1 171.8v1.5M133.1 172.8h-1.2v.5M135 171.6v1.9M136.7 160.6h1.2v3h-1.2"/>
<path d="M138.5 160.5h-1.8v3.3h-10.9M141 171.9a1.14 1.14 0 0 1 1.5-.1h6.5a1.04 1.04 0 0 1 1.5 0 1.04 1.04 0 0 1 0 1.4 1.04 1.04 0 0 1-1.5 .1h-6.5a1.04 1.04 0 0 1-1.3 0 1.04 1.04 0 0 1-.2-1.4zM143.5 174.6a.63 .63 0 0 1 .6-1 .63 .63 0 0 1 .5 1M145.4 169.1h.8M145.8 169.1v5.5M147 174.6a.63 .63 0 0 1 .5-1 .63 .63 0 0 1 .6 1M156.6 171.6v1.9M158.5 170.6v.4M158.5 171.8v1.5M158.5 172.8h1.2v.5M158.5 171h1.1M158.5 174.6a.63 .63 0 0 1 .5-1 .63 .63 0 0 1 .6 1"/>
<path d="M159.6 174.1h-1.1v.3M159.7 170.6v.4M159.7 171.8v.5h-1.2M159.7 174.1v.3M182 171.5l2 5.1M182.2 171.4l2 5.1-4 4 4 10.2-4 4 2 5.1M182.3 171.4l2 5M183.4 174.6h-72.1v22h69.6M184 176.4l-4 4M184.3 176.6l-4 4M192 171.5l2 5.1M192.2 171.4l2 5.1-4 4 4 10.2-4 4 2 5.1"/>
<path d="M192.3 171.4l2 5M193.4 174.6h105.4M193.5 174.8h91.5M194 176.4l-4 4M194.3 176.6l-4 4M246.3 174.4l.1-.3h1.1v.3M246.3 170.6v.4M246.3 171.8v.5h1.2M246.4 171h1.1M246.5 174.6a.63 .63 0 0 1 .5-1 .63 .63 0 0 1 .5 1M246.6 170.2h.7M247.5 170.6v.4"/>
<path d="M247.5 171.8v1.5M247.5 172.8h-1.2v.5M249.4 171.6v1.9M258 174.6a.63 .63 0 0 1 .5-1 .63 .63 0 0 1 .5 1M259.4 176.6h32.4M259.8 169.1h.4M260.2 169.8l-.2-.6-.4-.2h-13.8l-.4 .2-.2 .4v2.2h3.3a1.04 1.04 0 0 1 1.4 0 1.04 1.04 0 0 1 0 1.4 1.04 1.04 0 0 1-1.4 .1h-3.3v1.3M260.2 171.8h-3.2a1.04 1.04 0 0 0-1.5 0 1.04 1.04 0 0 0 0 1.4 1.04 1.04 0 0 0 1.5 .1h3.2M280.2 174.6v22M285 174.8v21.7M285 174.8l.2 .5h-91.6M289.8 176.6l.2 1h-.5z"/>
<path d="M289.8 176.6v18M296.8 174.6l.2 1h-.5zM296.8 174.6v22M339.9 179h10.2M88.8 183.9l.1 4.2 .6 5.4M88.8 183.9h2.4M88.8 183.9h-.5v6l.8 4.5M89.1 194.4a2.57 2.57 0 0 0 2.8 2.1M89.5 193.5l.1 .1M89.5 193.5v.8M89.5 194.3h.2M89.5 194.3l.3 .9"/>
<path d="M89.5 194.3l-.4 .1M89.6 193.6l.1 .7M89.7 194.3l.2 .8M89.8 193.2l-.3 .3M89.8 193.2l.1 .2M89.8 195.2a2.53 2.53 0 0 0 2.1 1.3M89.9 193.4h2M89.9 193.4l-.3 .2M89.9 195.1l-.1 .1M89.9 195.1l1.3 1.1 .7 .1M89.9 195.1h2.5M91.2 183.9l.1 4 .6 5.3"/>
<path d="M91.9 193.2h-2.1M91.9 193.2v.2M91.9 196.3v.2M91.9 193.2h2.2M91.9 193.4h2M91.9 196.3h.5M92.5 193.8v2.7M92.5 193.8h1.4M93.9 193.4v2.9M93.9 195.5h.2M93.9 196.3l-1.4 .2M94.1 195.5v1l-.2-.1"/>
<path d="M94.1 193.2l-.2 .2M94.1 193.2v2.3M94.1 195.5l6.7 .1M100.8 195.6v1l-8.9-.1M100.8 195.6h5M100.8 196.4l.2 .2M101 196.6h4.6M105.8 196.3h5.5M105.8 196.4l-.2 .2M105.8 196.2h5.5M111.3 190.1h72.6M111.3 196.1h69.4"/>
<path d="M111.3 189.6h72.4M111.3 181.1h69.1M111.3 181.6h69.3M123.3 184.7l1 1.8M123.8 185.6v24.7M124.3 186.5l.7 .7-.4 .3zM124.3 186.5l8.7 15.1h33.7M145.4 198.9l-1.3 3.2M159.3 199.3h2.6M160.6 199.3v2.6M173.8 185.6v24.7M180 180.6l4 10.2"/>
<path d="M180 194.8l2 5M180.3 180.4l4 10.2M180.3 194.6l2 5.1M184 190.6l-4 4M184.3 190.8l-4 4M190 180.6l4 10.2M190 194.8l2 5M190.3 180.4l4 10.2M190.3 194.6l2 5.1M190.4 181.1h89.8M190.6 181.6h89.6M190.7 196.1h89.5"/>
<path d="M190.9 196.6h107.9M193.7 189.6h86.5M193.9 190.1h86.3M194 190.6l-4 4M194.3 190.8l-4 4M259 185.6h2.4M259.3 184.9a1.19 1.19 0 0 1 1.6-.2 1.19 1.19 0 0 1 .3 1.6 1.19 1.19 0 0 1-1.7 .2 1.19 1.19 0 0 1-.2-1.6zM259.8 193.8l.8 1.6M260.2 184.4v2.5M260.2 187.9v22.4M260.2 194.6h31.6M260.6 195.4l.6 .8-.4 .2z"/>
<path d="M260.6 195.4l4.9 9.9h27.7M280.2 196h5M280.2 196.5h4.8M285.2 196l-.2 .5M289.5 193.6h.5l-.2 1zM296.5 195.6h.5l-.2 1zM337.9 187.9v21M342.8 198.9h9.1M343.8 198.6l1 .3-1 .2zM344.8 196.9v4a4 4 0 0 0-4 4 4 4 0 0 0 4 4M346.8 198.9l1-.3v.5zM346.8 196.9v4"/>
<path d="M88.3 208.3l1-.3v.5zM88.3 208.3h171.9M122.8 208l1 .3-1 .2zM123.8 208.3l1-.3v.5zM159.6 200.3l1 1.6M161.5 200.3l-.9 1.6M172.8 208l1 .3-1 .2zM173.8 208.3l1-.3v.5zM259.2 208l1 .3-1 .2zM270.6 207.6l-1.3 3.3M283.7 203h2.6M284.1 204l.9 1.6"/>
<path d="M285 203v2.6M286 204l-1 1.6M337.6 208h.5l-.2 .9zM337.9 200.9l.2 1h-.5zM346.8 200.9a4 4 0 0 1 4 4 4 4 0 0 1-4 4h-10.9M346.8 200.9h-10.9M4 238.5h148.9v54.5M49.6 238.5v54.5M4 248.5h148.9M4 254.5h148.9M84 248.5v6M118.4 248.5v6"/>
<path d="M216 253h200M216 248h65M216 258h65M228.6 243v15M255.2 243v15M281 243v50M296 243v30M346 243v30M361 243v30M381 253v20M392 253v20M416 243h-200v50"/>
<path d="M4 260.5h148.9M4 266.4h148.9M4 273.4h148.9M95.6 278.9h1.6M95.6 277.4h1.6M96.4 276.5v1.6M216 278h65M216 273h200M216 263h165M216 268h65M231 263v15M256 263v15"/>
<path d="M311 273v20M393.4 260.5l9-2.5v10l-9-2.5zM4 280.7h148.9M4 287h148.9M84 287v6M118.4 287v6M270.4 287.3h1.3M270.4 286h1.3M271 285.3v1.3"/>
<circle cx="123.8" cy="34.3" r=".85"/>
<circle cx="136.3" cy="34.5" r=".82"/>
<circle cx="141.3" cy="34.5" r="1.72"/>
<circle cx="141.3" cy="34.5" r="1.68"/>
<circle cx="146.3" cy="34.5" r=".74"/>
<circle cx="151.3" cy="34.5" r="1.67"/>
<circle cx="151.3" cy="34.5" r="1.72"/>
<circle cx="156.3" cy="34.5" r=".82"/>
<circle cx="173.8" cy="34.3" r=".84"/>
<circle cx="222.7" cy="34.3" r=".84"/>
<circle cx="260.2" cy="34.3" r=".84"/>
<circle cx="113.4" cy="45.8" r="1.5"/>
<circle cx="113.4" cy="40.7" r="1.5"/>
<circle cx="113.5" cy="40.7" r="1.42"/>
<circle cx="113.5" cy="45.8" r="1.42"/>
<circle cx="123.8" cy="52.2" r=".85"/>
<circle cx="136.3" cy="52" r=".82"/>
<circle cx="141.3" cy="52" r="1.67"/>
<circle cx="141.3" cy="52" r="1.72"/>
<circle cx="144.1" cy="58.1" r="1.3"/>
<circle cx="144.1" cy="58.1" r="1.35"/>
<circle cx="146.3" cy="52" r=".74"/>
<circle cx="147.5" cy="58.1" r="1.35"/>
<circle cx="147.6" cy="58.1" r="1.3"/>
<circle cx="151.3" cy="52" r="1.69"/>
<circle cx="151.3" cy="52" r="1.72"/>
<circle cx="156.3" cy="52" r=".82"/>
<circle cx="173.8" cy="52.2" r=".84"/>
<circle cx="222.7" cy="52.2" r=".84"/>
<circle cx="258.5" cy="58.1" r="1.3"/>
<circle cx="258.5" cy="58.1" r="1.35"/>
<circle cx="278.2" cy="45.8" r="1.5"/>
<circle cx="278.2" cy="40.7" r="1.5"/>
<circle cx="278.2" cy="40.7" r="1.42"/>
<circle cx="278.2" cy="45.8" r="1.42"/>
<circle cx="161.4" cy="63.4" r="1.14"/>
<circle cx="142.8" cy="103.4" r=".75"/>
<circle cx="142.8" cy="103.4" r=".84"/>
<circle cx="142.8" cy="103.4" r=".49"/>
<circle cx="145" cy="103" r="1.1"/>
<circle cx="145.1" cy="103" r="1.16"/>
<circle cx="147.5" cy="103" r="1.15"/>
<circle cx="147.6" cy="103" r="1.1"/>
<circle cx="158.8" cy="107.6" r="1.29"/>
<circle cx="158.8" cy="107.5" r="1.5"/>
<circle cx="158.8" cy="107.5" r="1.35"/>
<circle cx="247.2" cy="107.5" r="1.3"/>
<circle cx="247.2" cy="107.5" r="1.51"/>
<circle cx="247.2" cy="107.5" r="1.35"/>
<circle cx="258.2" cy="107.5" r="1.5"/>
<circle cx="258.2" cy="107.5" r="1.3"/>
<circle cx="258.2" cy="107.5" r="1.35"/>
<circle cx="277.7" cy="113" r="1.5"/>
<circle cx="277.7" cy="113" r="1.42"/>
<circle cx="342.8" cy="109.6" r="1.51"/>
<circle cx="354.7" cy="117.5" r="1.53"/>
<circle cx="354.7" cy="117.5" r="1.32"/>
<circle cx="354.8" cy="117.5" r="1.38"/>
<circle cx="371.2" cy="117.5" r="1.52"/>
<circle cx="371.2" cy="117.5" r="1.37"/>
<circle cx="371.3" cy="117.5" r="1.32"/>
<circle cx="329.1" cy="123.2" r="1.49"/>
<circle cx="354.7" cy="123" r="1.53"/>
<circle cx="354.7" cy="123" r="1.32"/>
<circle cx="354.8" cy="123" r="1.38"/>
<circle cx="371.2" cy="123" r="1.52"/>
<circle cx="371.2" cy="123" r="1.37"/>
<circle cx="371.3" cy="123" r="1.32"/>
<circle cx="123.8" cy="176.6" r=".86"/>
<circle cx="132.6" cy="170.8" r=".62"/>
<circle cx="144.1" cy="170.8" r=".62"/>
<circle cx="147.5" cy="170.8" r=".62"/>
<circle cx="159" cy="170.8" r=".62"/>
<circle cx="173.8" cy="176.6" r=".86"/>
<circle cx="222.7" cy="176.6" r=".85"/>
<circle cx="247" cy="170.8" r=".62"/>
<circle cx="258.5" cy="170.8" r=".62"/>
<circle cx="260.2" cy="176.6" r=".85"/>
<circle cx="123.8" cy="194.6" r=".85"/>
<circle cx="123.8" cy="185.6" r="1.01"/>
<circle cx="173.8" cy="194.6" r=".85"/>
<circle cx="173.8" cy="185.6" r=".99"/>
<circle cx="222.7" cy="194.6" r=".84"/>
<circle cx="260" cy="185.6" r="3.7"/>
<circle cx="260.2" cy="194.6" r=".84"/>
<circle cx="144.8" cy="200.5" r="1.14"/>
<circle cx="270" cy="209.2" r="1.15"/>
</g>
<path d="M412.4 262.3a2.5 2.5 0 0 0-4.1-1.1 2.5 2.5 0 0 0 1 4.2 2.5 2.5 0 0 0 3.2-2.9l-.1-.2" fill="none" stroke="#000" stroke-width=".3" stroke-dasharray="30.5 1.3 1.3 1.3" stroke-dashoffset="24.5" stroke-linecap="butt"/>
<path d="M414.8 261.5a5 5 0 0 0-8.3-2 5 5 0 0 0 2.2 8.3 5 5 0 0 0 6.2-6l-.1-.3" fill="none" stroke="#000" stroke-width=".3" stroke-dasharray="30.5 1.3 1.3 1.3" stroke-dashoffset="16.7" stroke-linecap="butt"/>
<g fill="none" stroke="#000" stroke-width=".3" stroke-dasharray="6.3 1.3 1.3 1.3 5.1">
<path d="M182.2 29.1l2 5M184.2 34.1l-4 4M192.2 29.1l2 5M194.2 34.1l-4 4M180.2 52.3l2 5.1M184.2 48.3l-4 4M190.2 52.3l2 5.1M194.2 48.3l-4 4M182.2 102l2 4.8M184.2 106.8l-4 4M192.2 102l2 4.8M194.2 106.8l-4 4"/>
<path d="M180.2 124.4l2 4.7M184.2 120.4l-4 4M190.2 124.4l2 4.7M194.2 120.4l-4 4M182.2 171.4l2 5.1M184.2 176.5l-4 4M192.2 171.4l2 5.1M194.2 176.5l-4 4M180.2 194.7l2 5.1M184.2 190.7l-4 4M190.2 194.7l2 5.1M194.2 190.7l-4 4"/>
</g>
<path d="M180.2 38.1l4 10.2M190.2 38.1l4 10.2M180.2 180.5l4 10.2M190.2 180.5l4 10.2" fill="none" stroke="#000" stroke-width=".3" stroke-dasharray="6.3 1.3 1.3 1.3 5.1" stroke-dashoffset="5.3"/>
<path d="M180.2 110.8l4 9.6M190.2 110.8l4 9.6" fill="none" stroke="#000" stroke-width=".3" stroke-dasharray="6.3 1.3 1.3 1.3 5.1" stroke-dashoffset="5.6"/>
<path d="M259 185.6h-1M260.2 184.3v-1M260.2 186.8v1M261.5 185.6h1" fill="none" stroke="#000" stroke-width=".3" stroke-dasharray="30.5 1.3 1.3 1.3"/>
<path d="M363 113.4v6.5" fill="none" stroke="#000" stroke-width=".3" stroke-dasharray="30.5 1.3 1.3 1.3" stroke-dashoffset="29.1"/>
<path d="M410 255.7v14.9" fill="none" stroke="#000" stroke-width=".3" stroke-dasharray="30.5 1.3 1.3 1.3" stroke-dashoffset="25"/>
<path d="M403.4 263l12.6-.1" fill="none" stroke="#000" stroke-width=".3" stroke-dasharray="30.5 1.3 1.3 1.3" stroke-dashoffset="26.1"/>
<path d="M216 248v5" fill="none" stroke="#000" stroke-width=".3" stroke-dasharray="30.5 1.3 1.3 1.3" stroke-dashoffset="29.9"/>
<path d="M118.8 52v-17.5M146.3 52v-17.5M245.2 52v-17.5M272.7 52v-17.5" fill="none" stroke="#f00" stroke-width=".3" stroke-dasharray="30.5 1.3 1.3 1.3" stroke-dashoffset="23.6"/>
<g fill="#000">
<path d="M351.4 126l.7-.7-.3 1z"/>
<path d="M161.9 34.5l.2 1h-.5zM161.6 51h.5l-.2 1zM86.7 32.2l.2 1.1h-.5zM86.4 83.7h.5l-.2 1zM289.8 176.6l.2 1h-.5zM289.5 193.6h.5l-.2 1zM296.8 174.6l.2 1h-.5zM296.5 195.6h.5l-.2 1zM381 100l.2 1h-.5zM380.7 125h.5l-.2 1zM337.9 200.9l.2 1h-.5zM337.6 208h.5l-.2 .9z"/>
<path d="M167.8 26.8l1 .2-1 .3zM123.8 27l1-.2v.5zM284.2 28l1 .2-1 .3zM272.7 28.2l1-.2v.5zM244.2 19.8l1 .2-1 .3zM146.3 20l1-.2v.5zM284.2 140.3l1 .3-1 .2zM260.2 140.6l1-.3v.5zM373 135.7l1 .3-1 .2zM363 136l1-.3v.5zM346.8 198.9l1-.3v.5zM343.8 198.6l1 .3-1 .2z"/>
<path d="M88.3 96.7l1-.3v.5zM284.2 96.4l1 .3-1 .2zM88.3 20l1-.2v.5zM145.3 19.8l1 .2-1 .3zM136.5 52.8v1l.5-.1zM136.3 30.8l1-.2v.5zM155.3 30.6l1 .2-1 .3zM146.5 52.7v1.1l.5-.2zM87.3 26l1 .2-1 .3zM118.8 26.2l1-.2v.5zM88.3 140.6l1-.3v.5zM122.8 140.3l1 .3-1 .2zM88.3 208.3l1-.3v.5zM122.8 208l1 .3-1 .2zM123.8 208.3l1-.3v.5zM172.8 208l1 .3-1 .2zM124.3 186.5l.3 1 .4-.3zM260.6 195.4l.2 1 .4-.2zM173.8 208.3l1-.3v.5zM259.2 208l1 .3-1 .2zM351.2 135.7l.9 .3-.9 .2zM363 136l1-.3v.5z"/>
<path d="M352.2 96.5l1-.3v.5zM372.7 96.2l1 .3-1 .2z"/>
<path d="M123.8 140.6l1-.3v.5zM221.7 140.3l1 .3-1 .2z"/>
<path d="M222.7 140.6l1-.3v.5zM259.2 140.3l1 .3-1 .2z"/>
</g>
<path d="M352.1 125v.5" fill="none" stroke="#f00" stroke-width=".3"/>
<g font-size="6.3">
<text x="282.1" y="250.3">名称</text>
<text x="347.1" y="250.3">图号</text>
<text x="282.1" y="260.3">材质</text>
<text x="347.1" y="260.3">质量</text>
<text x="383.3" y="262.1">视</text>
<text x="383.3" y="269.9">图</text>
<text x="282.1" y="270.3">版次</text>
<text x="347.1" y="270.3">比例</text>
</g>
<g font-size="4.9">
<text x="4.2" y="230.2">注意：1.行走平行度（正面+侧面），450行程内，≤±0.03mm，1000行程内，≤±0.05mm。</text>
<text x="12.9" y="236.2">2.本体形变，450行程内，≤±0.03mm，1000行程内，≤±0.05mm。</text>
<text x="16.9" y="245.5">型号规格</text>
<text x="78.9" y="245.5">GTH4-500-BL-M05-C4</text>
<text x="10.7" y="253.5">螺杆规格/型号</text>
<text x="61.8" y="253.5">1002</text>
<text x="96.3" y="253.5">1005</text>
<text x="16.9" y="259.5">有效行程</text>
<text x="97.5" y="259.5">500</text>
<text x="16.9" y="265.5">精度等级</text>
<text x="98.7" y="265.5">C7</text>
<text x="16.9" y="272">马达容量</text>
<text x="87.6" y="272">50W(无刹车)</text>
<text x="11.9" y="279.1">重复定位精度</text>
<text x="97.7" y="279.1">0.02</text>
<text x="4.5" y="285.9">感应开关方式及数量</text>
<text x="81.4" y="285.9">外挂型三只（C4）</text>
<text x="11.9" y="292.1">建议最快速度</text>
<text x="58.1" y="292.1">100MM/S</text>
<text x="92.5" y="292.1">250MM/S</text>
<text x="127" y="292">500MM/S</text>
</g>
<g font-size="4.2">
<text x="301.9" y="249.6">GTH4-500-BL-M05-C4</text>
<text x="259" y="267">2022/9/24</text>
</g>
<g font-size="4.1">
<text x="96" y="19.4">116 滑台原点</text>
<text x="182.9" y="19.4">500 有效行程</text>
<text x="89" y="25.6">61</text>
<text x="97.6" y="25.6">1 滑台极限位置</text>
<text x="148.1" y="26.4">90</text>
<text x="288.7" y="27.6">25</text>
<text x="297.2" y="27.6">1 滑台极限位置</text>
<text x="148.1" y="30.2">40</text>
<text x="161.3" y="31" transform="rotate(-90 161.3 31)">35</text>
<text x="86.1" y="58.2" transform="rotate(-90 86.1 58.2)">105</text>
<text x="151.3" y="64.8">2 x</text>
<text x="164.6" y="64.8">3 H7</text>
<text x="180.6" y="64.8">4.5</text>
<text x="143" y="71.5">4 x M4</text>
<text x="161" y="71.5">9.5</text>
<text x="360.9" y="95.9">43</text>
<text x="186.4" y="96.1">696</text>
<text x="380.4" y="114.8" transform="rotate(-90 380.4 114.8)">52</text>
<text x="334.3" y="131.6">基准面</text>
<text x="352.3" y="135.4">21.70</text>
<text x="366.9" y="135.4">22</text>
<text x="106.4" y="140">71</text>
<text x="171.8" y="140">5*100</text>
<text x="237.6" y="140">75</text>
<text x="266.6" y="140">50</text>
<text x="342.9" y="177.8">II</text>
<text x="339.9" y="183">2 : 1</text>
<text x="264.6" y="187.1">II</text>
<text x="289.2" y="186.2" transform="rotate(-90 289.2 186.2)">36</text>
<text x="296.2" y="186.2" transform="rotate(-90 296.2 186.2)">44</text>
<text x="134.6" y="201.9">2 x</text>
<text x="148" y="201.9">4 H7</text>
<text x="164" y="201.9">4</text>
<text x="333.2" y="200.1" transform="rotate(-90 333.2 200.1)">+0.012</text>
<text x="337.3" y="198.1" transform="rotate(-90 337.3 198.1)">0</text>
<text x="349.9" y="198.3">1</text>
<text x="105.7" y="207.7">71</text>
<text x="144.4" y="207.7">100</text>
<text x="203.4" y="207.7">475</text>
<text x="267.1" y="205.7">14 x M4</text>
<text x="288.3" y="205.7">10</text>
<text x="337.3" y="204.2" transform="rotate(-90 337.3 204.2)">4</text>
<text x="273.1" y="210.7">3.40 贯穿</text>
<text x="221.3" y="247.4">1</text>
<text x="131.6" y="253.2">1010</text>
<text x="218.2" y="257.4">序号</text>
<text x="221.3" y="252.4">2</text>
<text x="230.7" y="257.4">修 订 版 次</text>
<text x="255.9" y="257.4">设计变更编号</text>
<text x="225" y="262.4">设</text>
<text x="238.8" y="262.4">计</text>
<text x="252.5" y="262.4">变</text>
<text x="266.2" y="262.4">更</text>
<text x="218.4" y="267.4">设 计</text>
<text x="367.9" y="269.9">1:2</text>
<text x="218.4" y="272.4">校 核</text>
<text x="218.4" y="277.4">批 准</text>
<text x="218.9" y="282.9">技术要求：</text>
<text x="229.2" y="287.4">1、未标注公差全部 0.1</text>
<text x="229.1" y="291.9">2、未标注倒角全部C0.3</text>
</g>
</svg>
